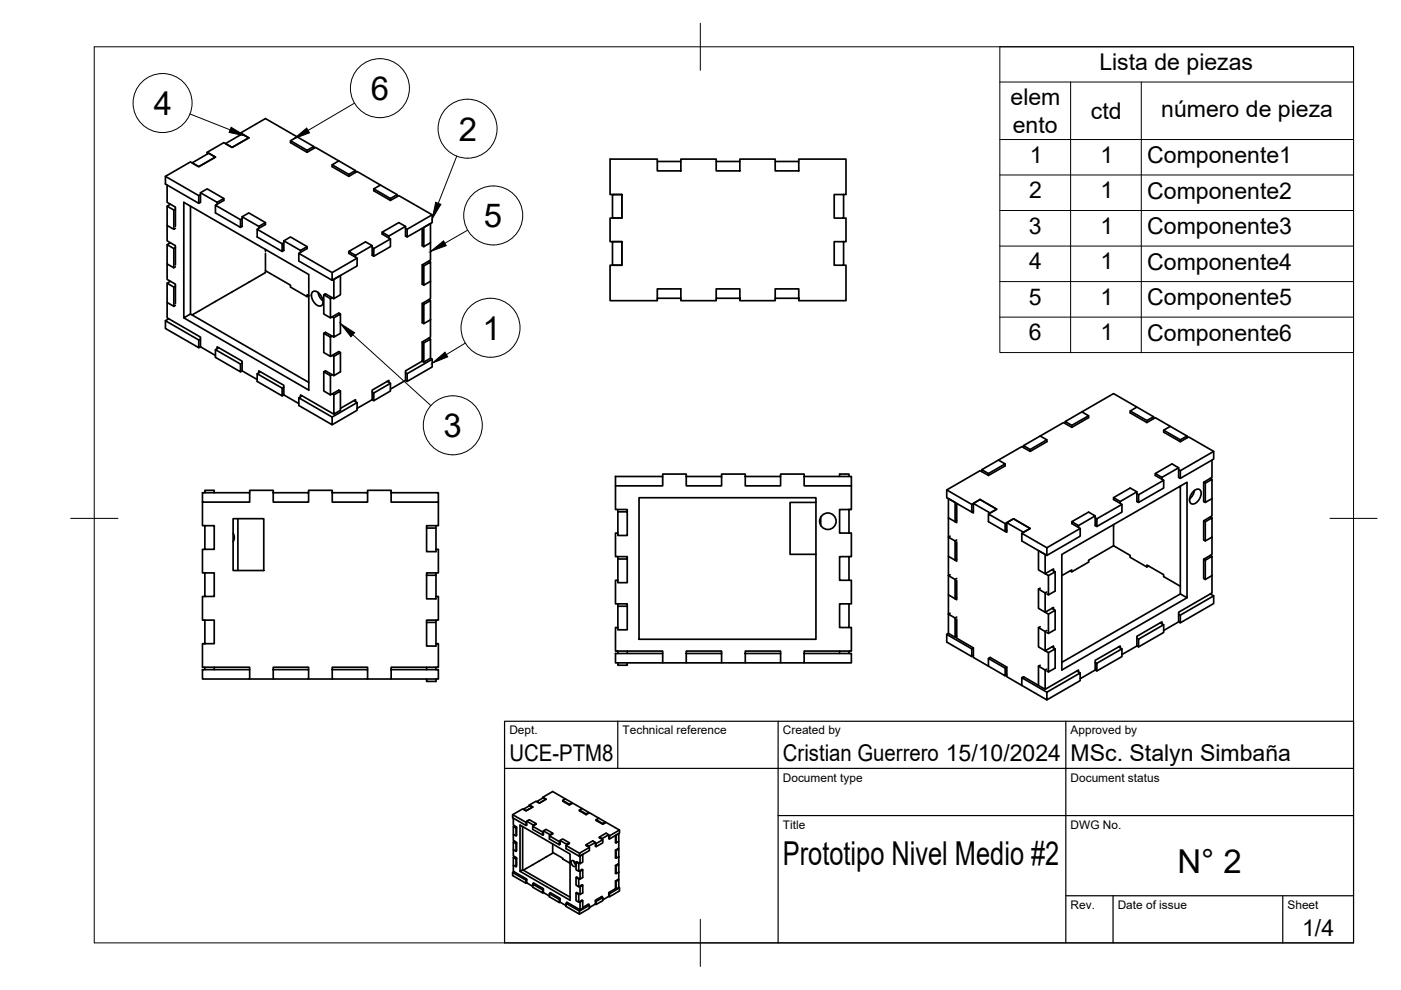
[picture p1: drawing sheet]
<svg xmlns="http://www.w3.org/2000/svg" width="297mm" height="210mm" viewBox="0 0 297 210" stroke-linecap="round" stroke-linejoin="round" font-family="sans-serif">
<!-- layer: Visible -->
<g fill="none" stroke="#000" stroke-width=".36">
<path d="M35.4 39.2v3.7l1.8 1v4.1M40.7 34.5l3.6-2 1.4 .8-3.6 2zM43.9 32.7v-.4l1.8 1-3.6 2-1.7-1-5.3 3.1M47.8 30.5l3.5-2.1 1.4 .8-3.5 2.1zM51 28.6v-.4l1.7 1-3.5 2.1-1.7-1.1-3.6 2.1M51 28.2l5.3-3.1 6.7 3.9M61.6 29.8l3.5 2.1 1.4-.8v.4M65.1 31.9v.4M66.5 31.1l-3.5-2.1-1.4 .8v.4l3.5 2.1 1.8-1 4.9 2.8M70.4 34.9l3.6 2.1 1.4-.8v.4M74 37v.4M75.4 36.2l-3.6-2.1-1.4 .8v.4l3.6 2.1 1.7-1 5 2.8"/>
<path d="M139.4 34.2v-.5h-10.1v7.5h2.5v5h-2.5v5h2.5v5h-2.5v7.5h10.1v-2.5h5v2h-5M139.4 34.2h5v2h-5zM144.4 34.2v-.5h7.4v.5M151.8 34.2h5.1v2h-5.1zM156.9 34.2v-.5h7.5v.5M164.4 34.2h5v2h-5zM169.4 34.2v-.5h10v7.5h-.5M35.4 56v3.2l1.8 1.1v4M35.4 47.8v3.3l1.8 1v4.1M35.4 51.9v4.1l1.5 .8 .3-.2M35.4 43.7v4.1l1.5 .8 .3-.2M36.1 59.6l-.7 .4 1.5 .9v4.1"/>
<path d="M36.1 51.5l-.7 .4 1.5 .8v4.1M36.1 43.3l-.7 .4 1.5 .8v4.1M37.2 52.5l-.3 .2M37.2 44.3l-.3 .2M40.4 43.7v22.9M42.5 41.3l-.4 .2v1.6l-7-4.1v-1.6l7 4.1M42.5 40.9l3.5 2 1.5-.8v.4l-1.8 1M46 42.9v.4M47.5 42.1l-3.6-2.1-1.4 .9v2l-.4 .2M51.3 46.4l-.3 .2v1.6l-5.3-3.1v-1.6l5.3 3.1M51.3 46l3.6 2 1.4-.8v.4l-1.8 1M54.9 48v.4"/>
<path d="M56.3 57.4l5.3 3.1v.4l3.5 2 .4-.2-.4-.2v.4M56.3 47.2l-3.6-2.1-1.4 .9v2l-.3 .2M56.3 53.7v4.1l-15.6 9M56.3 52.9v.4M60.2 51.5l-.4 .2v1.6l-5.3-3.1v-1.6l5.3 3.1M60.2 51.1l3.5 2 1.4-.8v.4l-1.7 1M63.7 53.1v.4M65.1 52.3l-3.5-2.1-1.4 .9v2l-.4 .2M74 53.3v.4l1.7 1v1.7l-5.3 3M75.4 54.1l3.5-2-1.4-.8-3.5 2 1.4 .8v.4M75.7 54.7l-5.3 3.1v1.6l-7-4.1v-1.6l7 4.1M78.9 52.5l.3 .2"/>
<path d="M79.2 40l3.6 2.1 1.4-.8v.4M81 49.2v.4l1.8 1.1v1.6l-3.6 2M82.4 50.1l3.6-2.1-1.4-.8-3.6 2 1.4 .9v.4M82.8 50.7l-3.6 2v1.6l-.3-.2v-2M82.8 42.1v.4M84.2 41.3l-3.5-2.1-1.5 .8v.4l3.6 2.1 1.8-1 7 4v1.7l-5.3 3M86 48.4l.3 .2M89.5 48.4v3.7l.4 .2v-4.1l1.4-.8v4.1l-1.4 .8M89.5 56.2l.4 .2 1.4-.8v4M89.9 56.4v4.1l1.4-.9M90.9 55.3l.4 .3M91.3 51.5v3.7l-1.8 1v4.1l.4 .2"/>
<path d="M91.3 59.6v3.7l-1.8 1v4.1l.4 .2M91.6 45.5l-5.3 3.1v1.6l-.3-.1v-2.1M129.9 41.2h1.9v5h-1.9zM129.9 51.2h1.9v5h-1.9zM176.9 51.2h2v5h-2zM176.9 41.2h2v5h-2zM178.9 46.2h.5v5h-.5M178.9 56.2h.5v7.5h-10v-.5M35.4 64.1v3.3l7.1 4.1v2l3.2 1.9M35.4 60v4.1l1.5 .9 .3-.3M35.8 67.6l-.7 .4v1.7l7 4v-1.6l-7-4.1M37.2 60.7l-.3 .2"/>
<path d="M39 67.4l26.5 15.3v-24.5l-26.5-15.3v24.5l1.4-.8 25.1 14.5M42.5 73.5l-.4 .2M42.5 71.9l-.4 .2M46 73.9v-.4l5.3 3.1v2l3.2 1.9M46.4 73.7l-.7 .4M51.3 77l-.3 .2v1.6l-5.3-3v-1.7l5.3 3.1M51.3 78.6l-.3 .2M54.9 79v-.4l5.3 3.1v2l3.2 1.9M55.2 78.8l-.7 .4M66.3 61.9a1.51 1.51 0 0 1 2 1.1 1.33 1.33 0 0 1-.3 1.9 2.17 2.17 0 0 1-1.7-3zM67.4 62l.3 .8 .8 1M68.6 78.8v4.1l1.5 .8 1.7-1 .4 .2"/>
<path d="M68.6 70.7v4.1l1.5 .8 1.7-1.1 .4 .3M68.6 62.5v4.1l1.5 .8 1.7-1 .4 .2M70.4 67.2l.4 .2 1.4-.8v4.1l-1.4 .8v-4.1M70.4 75.4l.4 .2 1.4-.8v4l-1.4 .8v-4M70.4 79.4l-.3 .2M70.4 71.3l-.3 .2M70.4 63.1l-.3 .2M70.8 63.3l1.4-.8v-4.1l-1.4 .8v4.1l-1.8-1-.4 .2 1.5 .8v4.1M70.8 79.6l-1.8-1-.4 .2 1.5 .8v4.1M70.8 71.5l-1.8-1-.4 .2 1.5 .8v4.1M86 79l.3 .2M89.5 64.3l.4 .2 1.4-.8v4.1"/>
<path d="M89.5 72.5l.4 .2 1.4-.8v4.1M89.9 64.5v4.1l1.4-.8M89.9 72.7v4.1M90.9 63.5l.4 .2M90.9 71.7l.4 .2M91.3 76l.3 .2v1.6l-5.3 3.1M91.3 67.8v3.7l-1.8 1v4.1l-3.5 2v2.1l-3.2 1.8M91.3 76l-1.4 .8-.4-.2M91.6 76.2l-5.3 3v1.7l-.3-.2M144.4 63.2v.5h7.4v-.5M151.8 61.2h5.1v2h-5.1zM156.9 63.2v.5h7.5v-.5"/>
<path d="M164.4 61.2h5v2h-5zM60.2 82.1l-.4 .2v1.6l-5.3-3v-1.7l5.3 3.1M60.2 83.7l-.4 .2M63.7 84.1v-.4l7.1 4.1M64.1 83.9l-.7 .4M70.4 83.5l.4 .2 1.4-.8v4.1l-1.4 .8v-4.1M75 85l.7 .4v1.6l-5.3 3.1M75.4 85.1v-.4l-3.2 1.9M75.7 85.4l-5.3 3v1.7l-7-4.1v-1.7l7 4.1M78.9 83.1l.3 .2M82.1 80.9l.7 .4v1.6l-3.6 2.1M82.4 81.1v-.4l-3.5 2v2l-3.2 1.9"/>
<path d="M82.8 81.3l-3.6 2v1.7l-.3-.3M208.2 99.6v.4M211.7 97.6l-3.5 2 1.4 .8v.4M211.7 97.6l1.4 .8-3.5 2M213.1 98.4v.4l-3.5 2-1.8-1-7.1 4.1v1.6l5.3 3.1v-1.7l1.8-1M217 94.5v.4M220.5 92.4l-3.5 2.1 1.4 .8v.4M220.5 92.4l1.5 .9-3.6 2M222 93.3v.4l-3.6 2-1.8-1-4.9 2.9M225.8 89.4v.4M229.4 87.3l-3.6 2.1 1.4 .8v.4M229.4 87.3l1.4 .9-3.6 2"/>
<path d="M230.8 88.2v.4l-3.6 2-1.7-1-5 2.8M239.6 87.1l3.6 2.1 1.4-.8v.4M241 86.3l-4.9-2.8-6.7 3.8M243.2 89.2v.4M244.6 88.4l-3.6-2.1-1.4 .8v.4l3.6 2.1 1.7-1 3.2 1.8M246.7 91.2l3.6 2.1 1.4-.9v.5M249.9 99.6l.4 .2M250.3 93.3v.4M251.7 92.4l-3.6-2-1.4 .8v.4l3.6 2.1 1.7-1.1 5.3 3.1v1.6l-7 4.1M257 97.6v3.6l-1.8 1v4.1l.3 .2 1.5-.8M257.3 95.7l-7 4.1v1.6l-.4-.2v-2M42.9 104.5h10v2h-10z"/>
<path d="M42.9 106.5v5h.5M43.4 104.5v-.5h2v.5M43.4 111.5h2v5h-2zM43.4 116.5h-.5v5h.5M49.4 110h6.5v11h-6.5zM49.4 113.1a1.75 1.75 0 0 1 0 1.8M50.4 110v11M52.9 104.5v-.5h5v.5M57.9 104.5h7.5v2h-7.5zM65.4 104.5v-.5h5v.5M70.4 104.5h7.5v2h-7.5zM77.9 104.5v-.5h5v.5"/>
<path d="M82.9 104.5h10v2h-10zM90.4 112v5h2v-5M92.4 111.5v.5h-2M92.4 116.5h.5v5h-2.5v.5M92.9 106.5v5h-2.5v.5M130.5 101h10v2h-10zM130.5 103v5h2.5v.5M131 113h-.5v5h2.5v.5M131 118.5h2v5h-2zM131 108.5h2v5h-2zM131 108v.5M131 118v.5"/>
<path d="M135.5 105.5h37.5v30h-37.5zM140.5 101v-.5h5v.5M145.5 101h7.5v2h-7.5zM153 101v-.5h5v.5M158 101h7.5v2h-7.5zM165.5 101v-.5h5v.5M170.5 101h10v2h-10zM173 106.5h-5.5v11h5.5M174 109.6v1.8M178 101v-.5h2v.5M178 118h2v5h-2zM178 108h2v5h-2z"/>
<path d="M180 113h.5v5h-.5M180.5 103v5h-.5M200.7 103.9l5.3 3M201.1 118v8.1l1.4 .9 .3-.3M201.1 109.8v8.2l1.4 .8 .3-.2M201.4 113.7l-.3 .2 1.4 .8v4.1l.3 .2v-4.1M202.8 106.7v4.1l-.3-.2v-4.1l-1.4-.8v4.1l1.4 .8 .3-.2M202.8 114.5l-.3 .2M206.4 106.7l1.4-.8 3.5 2.1-1.4 .8zM206.4 106.7v2.1l-.4-.2 .4-.2M207.8 105.9l3.5 2.1-1.7 1M213.5 110.8l1.4-.8 3.5 2-1.4 .9z"/>
<path d="M213.5 110.8v2.1l-.4-.2 .4-.2M214.9 110l3.5 2-1.8 1.1M214.9 110l-1.8 1v1.7l-3.5-2.1v-1.6l3.5 2M227.2 110.6v.4l1.8 1v1.7l-7 4.1M228.7 111.4l3.5-2-1.4-.8-3.6 2 1.5 .8v.4M229 112l-7 4.1v1.7l-5.4-3.1v-1.6l5.4 3M232.2 109.8l.4 .2M236.1 115.7l-5.3 3.1v.4l-3.6 2-.3-.2M236.1 111.2v4.5l3.5 2.1v.4l3.6 2 .3-.2M236.1 105.5v.4l1.8 1v1.7l-5.3 3M237.5 106.3l3.5-2-1.4-.8-3.5 2 1.4 .8v.4M237.9 106.9l-5.3 3.1v1.6l-.4-.2v-2"/>
<path d="M241 104.7l.4 .2M244.9 100.4v.4l1.8 1v1.7l-5.3 3M246.4 101.2l3.5-2-1.4-.8-3.6 2 1.5 .8v.4M246.7 101.8l-5.3 3.1v1.6l-.4-.2v-2M250.3 103.1v22.8l1.4 .8v-24.5l-26.6 15.4v24.5l26.6-15.4M253.1 104.2a.9 .9 0 0 1 1.5 0 2.28 2.28 0 0 1-1.9 2.7 1.51 1.51 0 0 1 0-2.3zM253.2 104l-.2 .8-.8 1M255.2 118.6l.3 .2 1.5-.8v4M255.2 110.4l.3 .2 1.5-.8v4.1M255.2 102.2l.3 .2 1.5-.8v4.1M255.5 102.4v4.1M255.5 110.6v4.1"/>
<path d="M255.5 118.8v4.1M256.6 117.8l.4 .2M256.6 109.6l.4 .2M256.6 101.4l.4 .2M257 105.7v3.7l-1.8 1v4.1l.3 .2 1.5-.8M257 113.9v3.7l-1.8 1v4.1l.3 .2 1.5-.9M43.4 121.5h2v5h-2zM43.4 131.5h2v5h-2zM43.4 136.5h-.5v5h10v.5M43.4 126.5h-.5v5h.5M90.4 122v5h2v-5M90.4 132v5h2v-5"/>
<path d="M92.4 121.5v.5h-2M92.4 131.5v.5h-2M92.4 136.5h.5v5h-10v.5M92.4 126.5h.5v5h-2.5v.5M130.5 138.5h10v2h-10zM131 133h-.5v5h10v.5M131 123h-.5v5h2.5v.5M131 128.5h2v5h-2zM131 128v.5M131 138v.5M133 138v.5M145.5 138.5h7.5v2h-7.5z"/>
<path d="M145.5 138.5v-.5h7.5v.5M158 138.5h7.5v2h-7.5zM158 138.5v-.5h7.5v.5M170.5 138.5h10v2h-10zM178 128h2v5h-2zM178 138v.5M180 133h.5v5h-10v.5M180 123h.5v5h-.5M180 138v.5M201.1 126.1v8.2l1.4 .8 .3-.2M201.1 134.3l-.4 .2M201.4 121.8l-.3 .2 1.4 .9v4.1l.3 .2v-4.1"/>
<path d="M201.4 130l-.3 .2 1.4 .8v4.1M202.8 131.2v4.1l3.6 2.1v2l3.2 1.8M202.8 130.8l-.3 .2M202.8 122.7l-.3 .2M206.4 137.4l-.4 .2v1.6l-5.3-3.1v-1.6l5.3 3.1M206.4 139l-.4 .2M209.6 139.6l.3-.2 3.6 2v2.1l3.1 1.8M220.2 133.1v4.1l1.4 .8 1.8-1v.4M220.2 124.9v4.1l1.4 .8 1.8-1v.4M220.5 132.9l-.3 .2 1.4 .8v4.1l.7 .4 1.4-.8v4.1l-1.4 .8-.3-.2M220.5 124.7l-.3 .2 1.4 .8v4.1l.7 .4 1.4-.8v4.1l-1.4 .8-.3-.2M222 133.7l-.4 .2"/>
<path d="M222 125.5l-.4 .2M222.3 122v4.1M222.3 130.2v4.1M222.3 138.4v4.1M223 137.2l.7 .4M223 129l.7 .4M223 120.8l.7 .4M223.4 121v-.4l-1.8 1-1.4-.8v-4.1l1.4 .9v4l.7 .4 1.4-.8v4.1l-1.4 .8-.3-.2M227.2 121.2v-.4l-2.1 1.2M237.2 137.2l.7 .4v1.6l-5.3 3.1M237.5 137.4v-.4l-5.3 3v2.1l-3.2 1.8M237.9 137.6l-5.3 3v1.7l-.4-.2"/>
<path d="M241 135.3l.4 .2M243.2 120.2v-.4l3.5 2v.5l3.6 2M246 132.1l.7 .4v1.6l-5.3 3.1M246.4 132.3v-.5l-5.4 3.1v2.1l-3.1 1.8M246.7 132.5l-5.3 3v1.7l-.4-.2M249.9 130.2l.4 .2M250.3 125.9l-25.2 14.5M256.6 125.9l.7 .4v1.7l-7 4.1M257 122v3.7l-7.1 4.1v2l-3.2 1.9M257.3 126.3l-7 4.1v1.7l-.4-.3M42.9 142h10v2h-10zM43.4 141.5v.5"/>
<path d="M45.4 141.5v.5M52.9 144h5M57.9 142h7.5v2h-7.5zM57.9 142v-.5h7.5v.5M65.4 144h5M70.4 142h7.5v2h-7.5zM70.4 142v-.5h7.5v.5M77.9 144h5M82.9 142h10v2h-10zM90.4 144v.5h2v-.5M90.4 141.5v.5M92.4 141.5v.5"/>
<path d="M131 140.5v.5h2v-.5M140.5 140.5h5M153 140.5h5M165.5 140.5h5M209.6 141.2l3.5 2.1v-1.6l.4-.3M209.6 141.2v-1.6l3.5 2.1M213.5 143.1l-.4 .2M216.6 145.3v-1.6l5.4 3.1M216.6 145.3l5.4 3.1M216.6 143.7l.4-.2 3.2 1.8M220.2 141.2v4.1l1.4 .8 7.1-4v.4M220.5 141l-.3 .2 1.4 .9v4"/>
<path d="M222 146.8l7-4.1v1.6l-7 4.1zM222 141.9l-.4 .2M228.3 142.3l.7 .4M232.2 140.4l.4 .2M108.8 176.9v1.3l.7 .4v1.6M108.8 173.5v1.4l.7 .4v1.7M108.8 178.5v1.7l.6 .3 .1-.1M108.8 175.3v1.6l.6 .3 .1-.1M109.1 178.4l-.3 .1 .6 .4v1.6M109.1 175.1l-.3 .2 .6 .3v1.6M109.5 178.8l-.1 .1M109.5 175.5l-.1 .1"/>
<path d="M110.8 175.3v9.1M111 171.6l1.4-.8 .5 .3-1.4 .8zM111.7 174.3l-.2 .1v.6l-2.8-1.6v-.7l2.8 1.7M111.7 174.1l1.4 .8 .5-.3v.2l-.7 .4M112.2 170.9v-.2l.7 .4-1.4 .8-.7-.4-2.1 1.2M113.1 174.9v.2M113.6 174.6l-1.4-.8-.5 .3v.8l-.2 .1M113.8 170l1.4-.9 .6 .4-1.4 .8zM115.1 169.2v-.1l.7 .4-1.4 .8-.8-.4-1.4 .8M115.1 169.1l2.1-1.3 2.7 1.6M115.2 176.3l-.1 .1v.7l-2.2-1.3v-.6l2.2 1.2M115.2 176.2l1.4 .8 .6-.4v.2l-.7 .4"/>
<path d="M116.6 177v.1M117.2 176.6l-1.4-.8-.6 .4v.8l-.1 .1M117.2 179.3v1.6l-6.2 3.6M117.2 178.9v.2M118.7 178.4h-.1v.7l-2.1-1.2v-.7l2.1 1.2M118.7 178.2l1.5 .8 .5-.3v.2l-.7 .4M119.3 169.7l1.4 .8 .6-.3v.2M120.2 179v.2M120.7 178.7l-1.4-.8-.6 .3v.8l-.1 .1M120.7 170.5v.2M121.3 170.2l-1.4-.8-.6 .3v.2l1.4 .8 .7-.4 2 1.1M122.9 171.7l1.4 .9 .5-.4v.2"/>
<path d="M124.3 179.1v.2l.7 .4v.6l-2.1 1.3M124.3 172.6v.1M124.8 172.2l-1.4-.8-.5 .3v.2l1.4 .8 .7-.4 2 1.2M124.8 179.4l1.4-.8-.5-.3-1.4 .8 .5 .3v.2M125 179.7l-2.1 1.2v.7l-2.9-1.7v-.6l2.9 1.6M126.2 178.8l.2 .1M126.4 173.8l1.4 .8 .6-.3v.1M127.1 177.5v.1l.7 .4v.7l-1.4 .8M127.7 177.8l1.4-.8-.6-.4-1.4 .9 .6 .3v.2M127.8 178l-1.4 .9v.6l-.2-.1v-.8M127.8 174.6v.2M128.4 174.3l-1.4-.8-.6 .3v.2l1.4 .8 .7-.4 2.8 1.6v.6l-2.1 1.3"/>
<path d="M129.1 177.1l.1 .1M130.5 177.1v1.5l.1 .1v-1.6l.6-.4v1.7l-.6 .3M131 179.9l.2 .1M131.2 178.4v1.4l-.7 .4v1.7l.1 .1M131.3 176l-2.1 1.2v.7l-.1-.1v-.8M108.8 183.4v1.3l2.9 1.7v.8l1.2 .7M108.8 180.2v1.3l.7 .4v1.6M108.8 181.8v1.6l.6 .4 .1-.1M109 184.8l-.3 .2v.6l2.8 1.7v-.7l-2.8-1.6M109.1 181.6l-.3 .2 .6 .3v1.7M109.5 182l-.1 .1M110.3 184.7l10.6 6.2v-9.8l-10.6-6.2v9.8l.5-.3 10.1 5.8"/>
<path d="M111.7 187.2l-.2 .1M111.7 186.5l-.2 .1M113.1 187.4v-.2l2.1 1.2v.8l1.3 .8M113.2 187.3l-.3 .1M115.2 188.6l-.1 .1v.6l-2.2-1.2v-.7l2.2 1.3M115.2 189.2l-.1 .1M116.6 189.4v-.2l2.1 1.3v.8l1.3 .7M116.8 189.3l-.3 .2M117.2 180.7l2.1 1.3v.1l1.4 .8h.2l-.2-.1v.1M118.7 190.6l-.1 .1v.7l-2.1-1.3v-.6l2.1 1.2M118.7 191.3l-.1 .1M120.2 191.4v-.1l2.8 1.6"/>
<path d="M120.3 191.4l-.3 .1M121.2 182.6a.71 .71 0 0 1 .7 .3 .71 .71 0 0 1-.1 .8l-.6-.4zM121.6 182.6l.5 .7M122.1 189.3v1.7l.6 .3 .7-.4 .1 .1M122.1 186v1.7l.6 .3 .7-.4 .1 .1M122.1 182.8v1.6l.6 .3 .7-.4 .1 .1M122.9 191.2l.1 .1 .5-.3v1.6l-.5 .3v-1.6M122.9 184.7h.1l.5-.3v1.6l-.5 .4v-1.7M122.9 187.9l.1 .1 .5-.3v1.6l-.5 .3v-1.6M122.9 189.6h-.2M122.9 186.3l-.2 .1M122.9 183l-.2 .1"/>
<path d="M123 183.1l.5-.3v-1.7l-.5 .4v1.6l-.7-.4-.2 .1 .6 .3v1.6M123 189.6l-.7-.4-.2 .1 .6 .3v1.7M123 186.4l-.7-.4h-.2l.6 .4v1.6M124.7 191.8l.3 .1v.7l-2.1 1.2M124.8 191.8v-.1l-1.3 .7M125 191.9l-2.1 1.3v.6l-2.9-1.6v-.7l2.9 1.7M126.2 191l.2 .1M127.5 190.1l.3 .2v.7l-1.4 .8M127.7 190.2v-.2l-1.5 .9v.8l-1.2 .7M127.8 190.3l-1.4 .8v.7l-.2-.1M129.1 189.4l.1 .1M130.5 180.2l.1 .1 .6-.3v1.6"/>
<path d="M130.5 183.5l.1 .1 .6-.3v1.6M130.5 186.8l.1 .1 .6-.4v1.7M130.6 180.3v1.7l.6-.4M130.6 183.6v1.6l.6-.3M130.6 186.9v1.6M131 183.2l.2 .1M131 186.5h.2M131.2 188.2h.1v.7l-2.1 1.2M131.2 181.6v1.5l-.7 .4v1.7h.1M131.2 184.9v1.5l-.7 .4v1.6l-1.4 .8v.8l-1.3 .8M131.2 188.2l-.6 .3-.1-.1M131.3 188.2l-2.1 1.3v.6l-.1-.1"/>
<circle cx="175.5" cy="110.5" r="1.75"/>
</g>
<!-- layer: BORDER -->
<path d="M20 9.9h267v190h-267zM148.5 4.9v10M15 109.9h10M282 109.9h10M148.5 194.9v10" fill="none" stroke="#000" stroke-width=".21"/>
<!-- layer: TITLEBLOCK -->
<path d="M107 152.9h180v47h-180zM131 152.9v10M165 152.9v47M226 152.9v47M107 162.9h180M165 172.9h122M226 189.9h61M236 189.9v10M272 189.9v10" fill="none" stroke="#000" stroke-width=".25"/>
<!-- layer: Parts Lists -->
<path d="M212 9.9h75v64.9h-75zM212 17.4h75M227 17.4v57.4M242 17.4v57.4M212 29.6h75M212 37.1h75M212 44.6h75M212 52.2h75M212 59.7h75M212 67.2h75" fill="none" stroke="#000" stroke-width=".21"/>
<!-- layer: Balloons -->
<g fill="none" stroke="#000" stroke-width=".21">
<circle cx="80.5" cy="18.7" r="6.3"/>
<circle cx="34.5" cy="21.8" r="6.3"/>
<circle cx="99.1" cy="27.3" r="6.3"/>
<circle cx="104.6" cy="45.7" r="6.3"/>
<circle cx="104" cy="69.5" r="6.3"/>
<circle cx="96" cy="90.2" r="6.3"/>
</g>
<!-- layer: 0 -->
<path d="M49 27l3 1.8-3.4-.7zM62.3 29.4l2.7-2.3 .6 1.1zM92.4 42.9l1.1 .4-1.8 3.1zM91.3 53.3l2.7-2.2 .6 1zM72.2 68.6l3 1.9-.8 .9zM91.7 77l2.6-2.3 .6 1z" fill="#000" stroke="#000" stroke-width=".21"/>
<path d="M40.3 24.2l8.5 3.3M75.1 21.9l-9.8 5.8M96.8 33.1l-3.9 10M99.1 48.8l-4.8 2.8M74.8 71l16.6 15M98.7 72.7l-4.1 2.5" fill="none" stroke="#000" stroke-width=".21"/>
<g font-size="7">
<text x="78.6" y="21.2">6</text>
<text x="32.6" y="24.4">4</text>
<text x="97.3" y="29.8">2</text>
<text x="102.6" y="48.1">5</text>
<text x="102.3" y="72">1</text>
<text x="94" y="92.7">3</text>
<text x="166" y="183.4">Prototipo Nivel Medio #2</text>
<text x="249.6" y="185.2">N° 2</text>
</g>
<g font-size="4.9">
<text x="233.1" y="14.9">Lista de piezas</text>
<text x="214.2" y="22.3">elem</text>
<text x="214.7" y="28.1">ento</text>
<text x="231.3" y="25.2">ctd</text>
<text x="246.2" y="24.8">número de pieza</text>
<text x="218.3" y="34.5">1</text>
<text x="233.3" y="34.5">1</text>
<text x="243.2" y="34.6">Componente1</text>
<text x="218.2" y="42">2</text>
<text x="233.3" y="42">1</text>
<text x="243.2" y="42.2">Componente2</text>
<text x="218.1" y="49.5">3</text>
<text x="233.3" y="49.5">1</text>
<text x="243.2" y="49.7">Componente3</text>
<text x="218.2" y="57.1">4</text>
<text x="233.3" y="57.1">1</text>
<text x="243.2" y="57.2">Componente4</text>
<text x="218.1" y="64.6">5</text>
<text x="233.3" y="64.6">1</text>
<text x="243.2" y="64.8">Componente5</text>
<text x="218.1" y="72.2">6</text>
<text x="233.3" y="72.2">1</text>
<text x="243.2" y="72.3">Componente6</text>
<text x="108" y="161.4">UCE-PTM8</text>
<text x="166" y="161.4">Cristian Guerrero 15/10/2024</text>
<text x="227" y="161.4">MSc. Stalyn Simbaña</text>
<text x="276.1" y="198.6">1/4</text>
</g>
<g font-size="2.5">
<text x="108" y="155.7">Dept.</text>
<text x="132" y="155.7">Technical reference</text>
<text x="166" y="155.7">Created by</text>
<text x="227" y="155.7">Approved by</text>
<text x="166" y="165.7">Document type</text>
<text x="227" y="165.7">Document status</text>
<text x="166" y="175.7">Title</text>
<text x="227" y="175.7">DWG No.</text>
<text x="227" y="192.7">Rev.</text>
<text x="237" y="192.7">Date of issue</text>
<text x="273" y="192.7">Sheet</text>
</g>
</svg>
